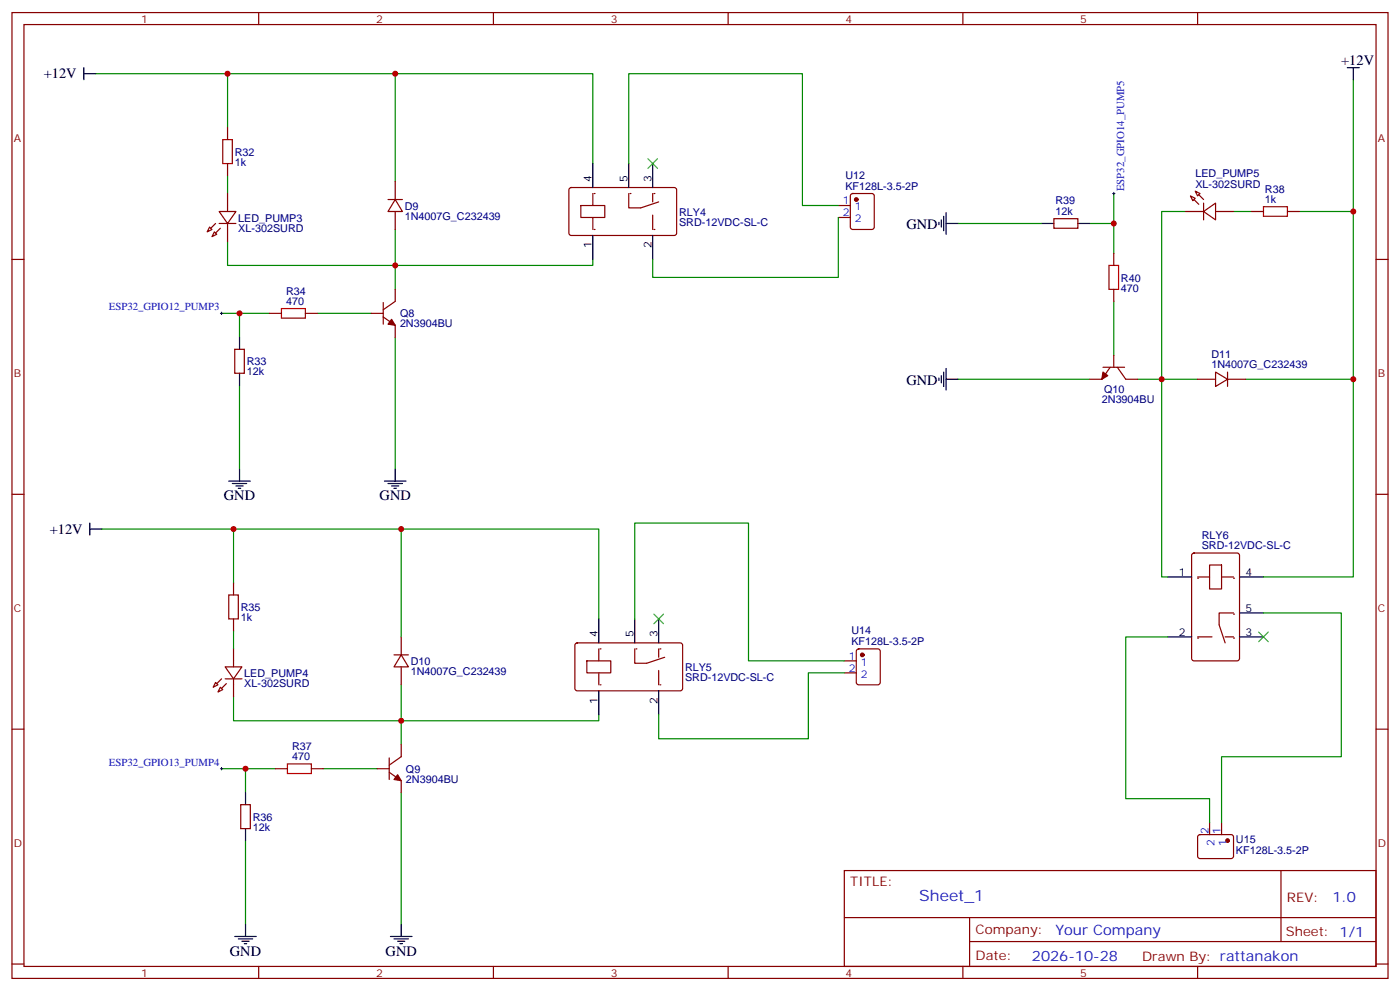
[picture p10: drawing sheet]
<svg xmlns="http://www.w3.org/2000/svg" width="412mm" height="292mm" viewBox="0 0 412 292" stroke-linecap="round" stroke-linejoin="round" font-family="sans-serif">
<g fill="none" stroke="#870000" stroke-width=".35">
<path d="M3.5 3.7h405.4v284.3h-405.4zM7.1 7.2h398.2v277.3h-398.2zM76.2 3.7v3.5M145.3 3.7v3.5M214.5 3.7v3.5M283.6 3.7v3.5M352.8 3.7v3.5M167.8 55.4l.5-.2 30.6 .1 .4 .6v13l-.7 .4h-30.6l-.4-.7v-12.7zM174.6 57v3.5M3.5 76.4h3.6M171.1 60.5h7.1v3.5h-7.1zM174.6 64v3.6"/>
<path d="M405.3 76.4h3.6M3.5 145.5h3.6M405.3 145.5h3.6M3.5 214.7h3.6M405.3 214.7h3.6M248.7 256.3h156.6v28.2h-156.6zM377.3 256.3v20.9M248.7 270.1h156.5M285.6 277.2h119.6M285.6 270.1v14.2M3.5 283.8h3.6M76.2 284.5v3.5"/>
<path d="M145.3 284.5v3.5M214.5 284.5v3.5M283.6 284.5v3.5M352.8 284.5v3.5M405.3 283.8h3.6"/>
</g>
<path d="M28.2 21.7h38.8v15.9M67 21.7h49.4v31.7M116.4 21.7h58.2v26.5M67 51.7v5.3M116.4 67.6v10.5h-49.4v-7M174.6 76.4v1.7h-58.2v7.1M65.3 92.3h5.3M79.4 92.3h-8.8v7M93.5 92.3h15.9M116.4 99.3v38.8M70.6 113.4v24.7" fill="none" stroke="#008700" stroke-width=".35"/>
<g fill="none" stroke="#000" stroke-width=".35">
<path d="M24.7 19.9v3.6M24.7 21.7h3.5M174.6 48.2v7M185.2 48.2v7M192.3 48.2v7M174.6 69.3v7.1M192.3 69.3v7.1M70.6 138.1v3.5M116.4 138.1v3.5M67.4 141.6h6.3M68.4 142.3h4.3M69.5 143.1h2.1"/>
<path d="M70.2 143.8h.7M113.2 141.6h6.4M114.3 142.3h4.2M115.4 143.1h2.1M116.1 143.8h.7"/>
</g>
<g fill="#870000">
<circle cx="175" cy="57" r=".18"/>
<circle cx="175" cy="67.6" r=".18"/>
</g>
<path d="M185.2 57v4.2h3.5l5.3-1.8M192.3 57v2.4M192.3 63.3v4.3" fill="none" stroke="#870000" stroke-width=".35"/>
<g fill="#870000">
<circle cx="192.6" cy="67.6" r=".18"/>
<circle cx="185.6" cy="57" r=".18"/>
<circle cx="192.6" cy="57" r=".18"/>
</g>
<g fill="none" stroke="#870000" stroke-width=".35">
<path d="M67 37.6v3.5M67 48.2v3.5M67 57v5.3M114.3 58.7h4.2M116.4 58.7l2.1 3.6h-4.2zM116.4 53.4v5.3M61.7 66.9l.7 .7-1.4 .7zM63.1 68.3l.8 .7-1.5 .7zM64.6 62.3h4.9l-2.5 3.5zM64.6 65.8h4.9M67 65.8v5.3M116.4 62.3v5.3"/>
<path d="M79.4 92.3h3.5M90 92.3h3.5M109.4 92.3h3.5M112.9 93.3l3.5 2.5v3.5M112.9 89.1v6.3M116.4 85.2v3.5l-3.5 2.5M69.1 102.8h2.9v7.1h-2.9zM169.6 189.5l.4-.2h30.7l.4 .7-.1 12.9-.6 .5-30.6-.1-.5-.6v-12.7zM172.9 194.6h7v3.5h-7zM176.4 191v3.6M176.4 198.1v3.5"/>
</g>
<g fill="#870000" stroke="#870000" stroke-width=".35">
<path d="M115.4 94l1 1.8-2.1-.4z"/>
<path d="M63.5 68.6l1.4-1.4z"/>
<path d="M63.5 65.8l-1.4 1.4z"/>
</g>
<path d="M65.6 41.1h2.8v7.1h-2.8zM82.9 90.8h7.1v2.9h-7.1z" fill="none" stroke="#a10000" stroke-width=".35"/>
<g fill="none" stroke="#000" stroke-width=".35">
<path d="M70.6 99.3v3.5M70.6 109.9v3.5M26.5 155.8h3.5M26.5 154v3.5M176.4 182.2v7.1M187 182.2v7.1M194 182.2v7.1M176.4 203.4v7M194 203.4v7M69.1 275.7h6.4M70.2 276.4h4.2M71.3 277.1h2.1"/>
<path d="M72 277.8h.7M72.3 272.2v3.5M115 275.7h6.4M116.1 276.4h4.2M117.1 277.1h2.1M117.8 277.8h.7M118.2 272.2v3.5"/>
</g>
<path d="M30 155.8h38.8v15.8M68.8 155.8h49.4v31.7M118.2 155.8h58.2v26.4M68.8 185.7v5.3M118.2 201.6v10.6h-49.4v-7.1M176.4 210.4v1.8h-58.2v7.1M65.3 226.3h7M81.1 226.3h-8.8v7.1M95.2 226.3h15.9M118.2 233.4v38.8M72.3 247.5v24.7" fill="none" stroke="#008700" stroke-width=".35"/>
<g fill="#870000">
<circle cx="176.7" cy="191" r=".18"/>
<circle cx="176.7" cy="201.6" r=".18"/>
</g>
<path d="M187 191v4.3h3.5l5.3-1.8M194 191v2.5M194 197.4v4.2" fill="none" stroke="#870000" stroke-width=".35"/>
<g fill="#870000">
<circle cx="194.4" cy="201.6" r=".18"/>
<circle cx="187.3" cy="191" r=".18"/>
<circle cx="194.4" cy="191" r=".18"/>
</g>
<g fill="none" stroke="#870000" stroke-width=".35">
<path d="M68.8 171.6v3.6M351.2 163l.5-.2h12.7l.7 .4v30.7l-.4 .6-13 .1-.6-.5-.1-30.6zM352.8 169.9h3.5M356.3 166.3h3.5v7.1h-3.5zM359.8 169.9h3.6M66.3 196.3h5l-2.5 3.5zM66.3 199.8h5M68.8 182.2v3.5M68.8 191v5.3M68.8 199.8v5.3M116.1 192.8h4.2M118.2 192.8l2.1 3.5h-4.2z"/>
<path d="M118.2 187.5v5.3M118.2 196.3v5.3M63.5 200.9l.7 .7-1.4 .7zM64.9 202.3l.7 .7-1.4 .7zM118.2 219.3v3.5l-3.5 2.4M70.9 236.9h2.8v7h-2.8zM81.1 226.3h3.6M91.7 226.3h3.5M111.1 226.3h3.6M114.7 227.4l3.5 2.4v3.6M114.7 223.1v6.4"/>
</g>
<g fill="#870000" stroke="#870000" stroke-width=".35">
<path d="M117.1 228.1l1.1 1.7-2.1-.3z"/>
<path d="M66.7 201.3l-1.4 1.4z"/>
<path d="M65.3 199.8l-1.4 1.5z"/>
</g>
<path d="M67.4 175.2h2.8v7h-2.8zM84.7 224.9h7v2.8h-7z" fill="none" stroke="#a10000" stroke-width=".35"/>
<g fill="none" stroke="#000" stroke-width=".35">
<path d="M396.9 19.9h3.5M398.6 19.9v3.6M276.6 65.4v.7M277.3 64.7v2.2M278 63.7v4.2M278.7 62.6v6.4M278.7 65.8h3.5M276.6 111.3v.7M277.3 110.6v2.1M278 109.5v4.3M278.7 111.7h3.5M278.7 108.5v6.3"/>
<path d="M344 169.9h7M365.1 169.9h7.1M344 187.5h7M365.1 187.5h7.1M365.1 180.4h7.1M72.3 233.4v3.5M72.3 243.9v3.6"/>
</g>
<path d="M398.6 23.5v38.8h-15.8M328.1 57v8.8M282.2 65.8h24.7M321 65.8h7.1v8.8M349.2 62.3h-7v49.4h10.6M363.4 62.3h5.3M398.6 62.3v49.4h-31.7M328.1 88.7v15.9M282.2 111.7h38.8M335.1 111.7h7.1v58.2h1.8M398.6 111.7v58.2h-26.4" fill="none" stroke="#008700" stroke-width=".35"/>
<g fill="#870000">
<circle cx="363.4" cy="170.2" r=".18"/>
<circle cx="352.8" cy="170.2" r=".18"/>
</g>
<path d="M352.8 187.5h4.2M360.9 187.5h2.5M363.4 180.4h-4.3v3.6l1.8 5.3" fill="none" stroke="#870000" stroke-width=".35"/>
<g fill="#870000">
<circle cx="352.8" cy="187.9" r=".18"/>
<circle cx="363.4" cy="180.8" r=".18"/>
<circle cx="363.4" cy="187.9" r=".18"/>
</g>
<g fill="none" stroke="#870000" stroke-width=".35">
<path d="M250.7 57.2l.5-.2h5.6l.7 .4v9.5l-.4 .6-5.9 .1-.7-.5v-9.4zM350.7 57.7l1.4 .7-.7 .7zM352.1 56.3l1.4 .7-.7 .7zM354.5 59.8v4.9M246.9 60.5h3.6M246.9 64h3.6M310.4 64.4h7.1v2.8h-7.1zM328.1 74.6v3.5M349.2 62.3h5.3M354.5 62.3l3.6-2.5v4.9zM358.1 62.3h5.3M368.7 62.3h3.5"/>
<path d="M379.2 62.3h3.6M328.1 85.2v3.5M324.9 108.1h6.4M327 108.1l-2.4 3.6h-3.6M328.1 104.6v3.5M329.1 108.1l2.5 3.6h3.5M352.8 111.7h5.3M358.1 109.5l3.5 2.2-3.5 2.1zM361.6 111.7h5.3M361.6 109.5v4.3M248.7 194.6h3.5M248.7 198.1h3.5"/>
<path d="M252.5 191.2l.4-.2h5.7l.6 .5 .1 9.4-.5 .7h-5.9l-.6-.4-.1-9.5zM353 245.9l.5-.2 9.4 .1 .5 .6-.1 5.9-.6 .5-9.5-.1-.4-.6v-5.7zM356.3 242.2v3.5M359.8 242.2v3.5"/>
</g>
<g fill="#870000" stroke="#870000" stroke-width=".35">
<path d="M324.9 109.5l1.4 1.1-1.7 1.1z"/>
<path d="M351.7 58.7l1.4 1.4z"/>
<path d="M353.1 57.3l1.4 1.4z"/>
<circle cx="252.2" cy="58.7" r=".53"/>
<circle cx="254" cy="192.8" r=".53"/>
<circle cx="361.6" cy="247.5" r=".53"/>
</g>
<path d="M326.7 78.1h2.8v7.1h-2.8zM372.2 60.9h7v2.8h-7z" fill="none" stroke="#a10000" stroke-width=".35"/>
<path d="M306.9 65.8h3.5M317.5 65.8h3.5" fill="none" stroke="#000" stroke-width=".35"/>
<path d="M327.7 57h.7M328.1 56.6v.7M64.9 92.3h.7M65.3 91.9v.7M64.9 226.3h.7M65.3 226v.7" fill="none" stroke="#000" stroke-width=".29"/>
<path d="M185.2 48.2v-26.5h51.2v38.8h10.5M246.9 64v17.7h-54.6v-5.3M187 182.2v-28.2h33.5v40.6h28.2M248.7 198.1h-10.6v19.4h-44.1v-7.1M344 187.5h-12.4v47.6h24.7v7.1M372.2 180.4h22.9v42.4h-35.3v19.4" fill="none" stroke="#008700" stroke-width=".35"/>
<path d="M190.9 46.7l2.8 2.9M193.7 46.7l-2.8 2.9M192.6 180.8l2.8 2.8M195.4 180.8l-2.8 2.8M370.8 186.1l2.8 2.8M373.6 186.1l-2.8 2.8" fill="none" stroke="#3c3" stroke-width=".35"/>
<g fill="#c00">
<circle cx="70.6" cy="92.3" r=".88"/>
<circle cx="116.4" cy="78.1" r=".88"/>
<circle cx="116.4" cy="21.7" r=".88"/>
<circle cx="67" cy="21.7" r=".88"/>
<circle cx="72.3" cy="226.3" r=".88"/>
<circle cx="118.2" cy="212.2" r=".88"/>
<circle cx="118.2" cy="155.8" r=".88"/>
<circle cx="68.8" cy="155.8" r=".88"/>
<circle cx="328.1" cy="65.8" r=".88"/>
<circle cx="342.2" cy="111.7" r=".88"/>
<circle cx="398.6" cy="111.7" r=".88"/>
<circle cx="398.6" cy="62.3" r=".88"/>
</g>
<text font-size="4.6" fill="#00f" x="270.8" y="265.3">Sheet_1</text>
<g font-size="4.2">
<text x="12.9" y="23.1">+12V</text>
<text x="395.1" y="19.1">+12V</text>
<text x="267" y="67.4">GND</text>
<text x="267" y="113.3">GND</text>
<text x="66" y="147.3">GND</text>
<text x="111.8" y="147.3">GND</text>
<text x="14.7" y="157.2">+12V</text>
<text x="67.7" y="281.3">GND</text>
<text x="113.6" y="281.3">GND</text>
</g>
<g font-size="4.2" fill="#00f">
<text x="392.5" y="265.6">1.0</text>
<text x="310.9" y="275.1">Your Company</text>
<text x="304" y="282.9">2026-10-28</text>
</g>
<g font-size="3.9" fill="#800">
<text x="250.5" y="260.9">TITLE:</text>
<text x="379.1" y="265.6">REV:</text>
<text x="287.4" y="275.1">Company:</text>
<text x="378.7" y="275.7">Sheet: 1/1</text>
<text x="287.4" y="282.8">Date:</text>
<text x="336.4" y="282.8">Drawn By: rattanakon</text>
</g>
<g font-size="3.2" fill="#800">
<text x="41.6" y="6.7">1</text>
<text x="110.8" y="6.7">2</text>
<text x="179.9" y="6.7">3</text>
<text x="249.1" y="6.7">4</text>
<text x="318.2" y="6.7">5</text>
<text x="4.1" y="41.8">A</text>
<text x="405.9" y="41.8">A</text>
<text x="4.1" y="110.9">B</text>
<text x="405.9" y="110.9">B</text>
<text x="4.1" y="180.1">C</text>
<text x="405.9" y="180.1">C</text>
<text x="4.1" y="249.2">D</text>
<text x="405.9" y="249.2">D</text>
<text x="41.6" y="287.5">1</text>
<text x="110.8" y="287.5">2</text>
<text x="179.9" y="287.5">3</text>
<text x="249.1" y="287.5">4</text>
<text x="318.2" y="287.5">5</text>
</g>
<g font-size="3.2" fill="#000080">
<text x="69.1" y="45.8">R32</text>
<text x="69.1" y="48.8">1k</text>
<text x="249" y="52.7">U12</text>
<text x="352.1" y="52.1">LED_PUMP5</text>
<text x="249" y="55.9">KF128L-3.5-2P</text>
<text x="352.1" y="55.2">XL-302SURD</text>
<text x="372.6" y="59.8">1k</text>
<text x="372.6" y="56.7">R38</text>
<text x="70.2" y="65.2">LED_PUMP3</text>
<text x="119.2" y="64.7">1N4007G_C232439</text>
<text x="119.2" y="61.7">D9</text>
<text x="200" y="63.5">RLY4</text>
<text x="310.9" y="63.3">12k</text>
<text x="310.9" y="60.2">R39</text>
<text x="70.2" y="68.2">XL-302SURD</text>
<text x="200" y="66.4">SRD-12VDC-SL-C</text>
<text x="330.2" y="83">R40</text>
<text x="84.3" y="89.8">470</text>
<text x="84.3" y="86.8">R34</text>
<text x="330.2" y="86.1">470</text>
<text x="117.8" y="93.5">Q8</text>
<text x="117.8" y="96.4">2N3904BU</text>
<text x="72.7" y="107.6">R33</text>
<text x="356.9" y="105.4">D11</text>
<text x="72.7" y="110.5">12k</text>
<text x="356.9" y="108.5">1N4007G_C232439</text>
<text x="324.6" y="118.7">2N3904BU</text>
<text x="325.2" y="115.6">Q10</text>
<text x="354" y="161.7">SRD-12VDC-SL-C</text>
<text x="354" y="158.6">RLY6</text>
<text x="70.9" y="179.9">R35</text>
<text x="70.9" y="182.8">1k</text>
<text x="250.8" y="190">KF128L-3.5-2P</text>
<text x="250.8" y="186.8">U14</text>
<text x="121" y="195.8">D10</text>
<text x="201.8" y="197.5">RLY5</text>
<text x="72" y="202.2">XL-302SURD</text>
<text x="72" y="199.3">LED_PUMP4</text>
<text x="121" y="198.7">1N4007G_C232439</text>
<text x="201.8" y="200.5">SRD-12VDC-SL-C</text>
<text x="86" y="220.9">R37</text>
<text x="86" y="223.8">470</text>
<text x="119.6" y="227.5">Q9</text>
<text x="119.6" y="230.5">2N3904BU</text>
<text x="74.4" y="244.6">12k</text>
<text x="74.4" y="241.6">R36</text>
<text x="364.1" y="251.5">KF128L-3.5-2P</text>
<text x="364.1" y="248.3">U15</text>
</g>
<g font-size="3.2">
<text x="174.3" y="53.4" transform="rotate(-90 174.3 53.4)">4</text>
<text x="184.9" y="53.4" transform="rotate(-90 184.9 53.4)">5</text>
<text x="191.9" y="53.4" transform="rotate(-90 191.9 53.4)">3</text>
<text x="174.3" y="73.1" transform="rotate(-90 174.3 73.1)">1</text>
<text x="191.9" y="73.1" transform="rotate(-90 191.9 73.1)">2</text>
<text x="347.2" y="169.5">1</text>
<text x="366.9" y="169.5">4</text>
<text x="366.9" y="180.1">5</text>
<text x="176" y="187.5" transform="rotate(-90 176 187.5)">4</text>
<text x="186.6" y="187.5" transform="rotate(-90 186.6 187.5)">5</text>
<text x="193.7" y="187.5" transform="rotate(-90 193.7 187.5)">3</text>
<text x="347.2" y="187.1">2</text>
<text x="366.9" y="187.1">3</text>
<text x="176" y="207.2" transform="rotate(-90 176 207.2)">1</text>
<text x="193.7" y="207.2" transform="rotate(-90 193.7 207.2)">2</text>
</g>
<g font-size="3.2" fill="#00f">
<text x="331.2" y="56.3" transform="rotate(-90 331.2 56.3)">ESP32_GPIO14_PUMP5</text>
<text x="248.3" y="60.1">1</text>
<text x="248.3" y="63.7">2</text>
<text x="251.8" y="61.9">1</text>
<text x="251.8" y="65.4">2</text>
<text x="32" y="91.4">ESP32_GPIO12_PUMP3</text>
<text x="250" y="194.2">1</text>
<text x="250" y="197.7">2</text>
<text x="253.5" y="196">1</text>
<text x="253.5" y="199.5">2</text>
<text x="32" y="225.4">ESP32_GPIO13_PUMP4</text>
<text x="356" y="245.5" transform="rotate(-90 356 245.5)">2</text>
<text x="359.5" y="245.5" transform="rotate(-90 359.5 245.5)">1</text>
<text x="357.7" y="249" transform="rotate(-90 357.7 249)">2</text>
<text x="361.2" y="249" transform="rotate(-90 361.2 249)">1</text>
</g>
</svg>
